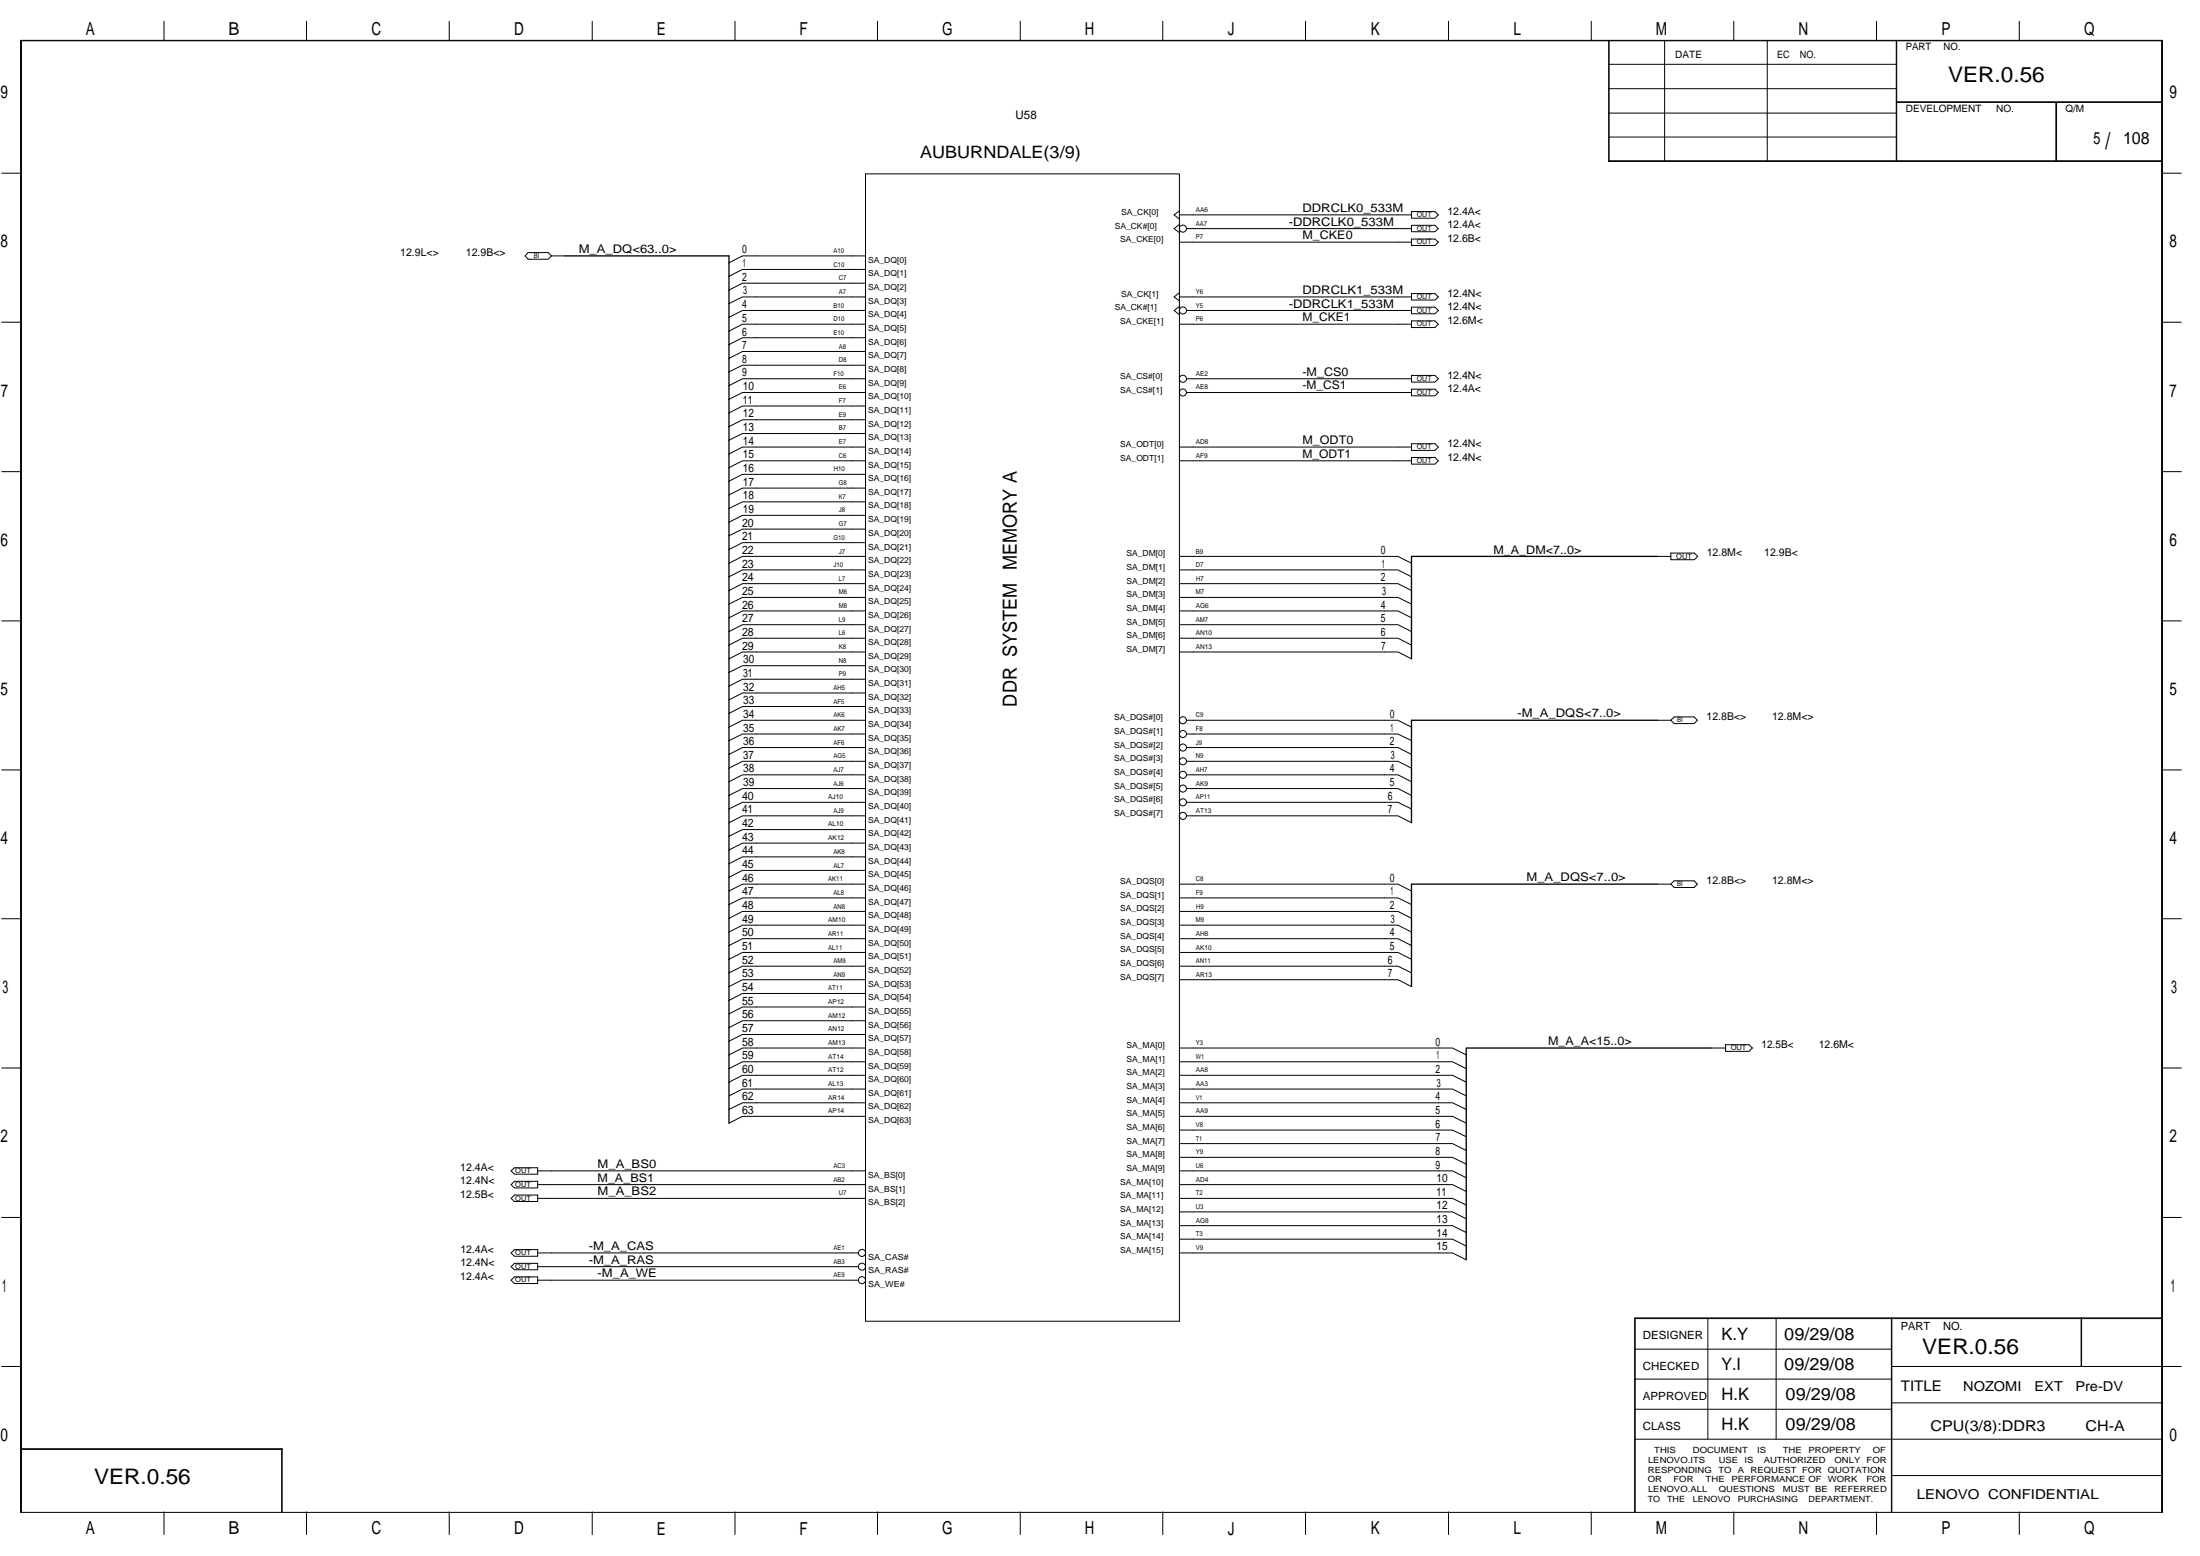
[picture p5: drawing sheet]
<svg xmlns="http://www.w3.org/2000/svg" width="420mm" height="297mm" viewBox="0 0 420 297" stroke-linecap="round" stroke-linejoin="round" font-family="sans-serif">
<path d="M107.9 48.9h31.3v165.5M316.5 106.2h-46.9v19.6M316.5 137.5h-46.9v19.6M316.5 168.8h-46.9v19.5M326.9 200.1h-46.9v40.4" fill="none" stroke="#000" stroke-width=".25"/>
<g fill="none" stroke="#000" stroke-width=".19">
<path d="M3.9 7.7h409.1v281h-409.1zM31.3 4.1v3.6M58.5 4.1v3.6M85.8 4.1v3.6M113.1 4.1v3.6M140.4 4.1v3.6M167.6 4.1v3.6M194.8 4.1v3.6M222.1 4.1v3.6M249.3 4.1v3.6M276.6 4.1v3.6M303.9 4.1v3.6"/>
<path d="M307.2 7.7v23.1h105.8M307.2 12.3h55M307.2 16.9h55M307.3 7.7v23.1M317.9 7.7v23.1M331.1 4.1v3.6M337.5 7.7v23.1M358.4 4.1v3.6M362.2 7.7v23.1M362.2 19.4h50.8M362.2 19.6h50.8M385.6 4.1v3.6"/>
<path d="M392.6 19.6v11.2M392.8 19.6v11.2M.3 33.1h3.6M165.3 33.2h59.9v219h-59.9zM307.2 30.7h105.8M307.2 21.6h55M307.3 26.2h54.9M413 33.1h3.6M100.9 48.2h3.8l.6 .7-.6 .6h-3.8l-.6-.6zM105.3 48.9h2.6M165.3 48.9h-23.5l-2.6 1.3M165.3 51.4h-23.5l-2.6 1.3"/>
<path d="M165.3 54.1h-23.5l-2.6 1.3M165.3 59.3h-23.5l-2.6 1.3M165.3 56.7h-23.5l-2.6 1.3M225.2 58.5l-1 .8 1 .8M225.2 55.9l-1 .8 1 .7M225.2 42.8l-1 .8 1 .8M225.2 40.3l-1 .7 1 .8M269.6 43.6h-43M269.6 46.2h-44.4M269.6 43h4.5l.6 .6-.6 .6h-4.5zM269.6 59.3h-43M269.6 45.6h4.5l.6 .6-.6 .7h-4.5z"/>
<path d="M269.6 58.6h4.5l.6 .7-.6 .6h-4.5zM269.6 56.7h-44.4M269.6 56h4.5l.6 .7-.6 .6h-4.5zM269.6 41h-44.4M269.6 40.4h4.5l.6 .6-.6 .7h-4.5zM.3 61.5h3.6M165.3 67.1h-23.5l-2.6 1.3M165.3 61.9h-23.5l-2.6 1.3M165.3 64.5h-23.5l-2.6 1.3M165.3 69.7h-23.5l-2.6 1.3M165.3 72.3h-23.5l-2.6 1.3M165.3 74.9h-23.5l-2.6 1.3"/>
<path d="M165.3 77.5h-23.5l-2.6 1.3M269.6 74.9h-43M269.6 74.3h4.5l.6 .6-.6 .7h-4.5zM269.6 61.9h-44.4M269.6 72.3h-43M269.6 61.3h4.5l.6 .6-.6 .6h-4.5zM269.6 71.7h4.5l.6 .6-.6 .6h-4.5zM413 61.5h3.6M.3 90h3.6M165.3 80.1h-23.5l-2.6 1.3M165.3 82.8h-23.5l-2.6 1.2M165.3 85.3h-23.5l-2.6 1.4"/>
<path d="M165.3 93.2h-23.5l-2.6 1.3M165.3 88h-23.5l-2.6 1.3M165.3 90.6h-23.5l-2.6 1.3M165.3 95.8h-23.5l-2.6 1.3M165.3 98.4h-23.5l-2.6 1.3M269.6 88h-44.4M269.6 85.3h-44.4M269.6 87.3h4.5l.6 .7-.6 .6h-4.5zM269.6 84.7h4.5l.6 .6-.6 .7h-4.5zM413 90h3.6M.3 118.5h3.6M165.3 106.2h-23.5l-2.6 1.3"/>
<path d="M165.3 101h-23.5l-2.6 1.3M165.3 103.6h-23.5l-2.6 1.3M165.3 108.8h-23.5l-2.6 1.3M165.3 111.4h-23.5l-2.6 1.3M165.3 119.3h-23.5l-2.6 1.3M165.3 114h-23.5l-2.6 1.3M165.3 116.6h-23.5l-2.6 1.3M225.2 108.8h41.8l2.6 1.3M225.2 106.2h41.8l2.6 1.3M225.2 114h41.8l2.6 1.3M225.2 111.4h41.8l2.6 1.3M225.2 119.3h41.8l2.6 1.3"/>
<path d="M225.2 116.6h41.8l2.6 1.3M316.5 106.2h2.6M319.1 105.6h4.5l.6 .6-.6 .6h-4.5zM413 118.5h3.6M165.3 121.8h-23.5l-2.6 1.3M165.3 127.1h-23.5l-2.6 1.3M165.3 124.5h-23.5l-2.6 1.3M165.3 129.7h-23.5l-2.6 1.3M165.3 132.3h-23.5l-2.6 1.3M165.3 134.9h-23.5l-2.6 1.3M165.3 137.5h-23.5l-2.6 1.3M225.2 121.8h41.8l2.6 1.3"/>
<path d="M225.2 124.5h41.8l2.6 1.3M226.6 137.5h40.4l2.6 1.3M316.5 137.5h2.6M319.1 137.5l.6-.6h3.8l.7 .6-.7 .6h-3.8zM.3 147h3.6M165.3 140.1h-23.5l-2.6 1.3M165.3 142.7h-23.5l-2.6 1.3M165.3 145.3h-23.5l-2.6 1.3M165.3 147.9h-23.5l-2.6 1.3M165.3 153.2h-23.5l-2.6 1.2M165.3 150.5h-23.5l-2.6 1.3M165.3 158.4h-23.5l-2.6 1.2"/>
<path d="M165.3 155.7h-23.5l-2.6 1.4M226.6 140.1h40.4l2.6 1.3M226.6 142.7h40.4l2.6 1.3M226.6 147.9h40.4l2.6 1.3M226.6 145.3h40.4l2.6 1.3M226.6 150.5h40.4l2.6 1.3M226.6 153.2h40.4l2.6 1.2M226.6 155.7h40.4l2.6 1.4M413 147h3.6M.3 175.4h3.6M165.3 161h-23.5l-2.6 1.3M165.3 166.2h-23.5l-2.6 1.3"/>
<path d="M165.3 163.6h-23.5l-2.6 1.3M165.3 171.4h-23.5l-2.6 1.3M165.3 168.8h-23.5l-2.6 1.3M165.3 174h-23.5l-2.6 1.3M165.3 179.2h-23.5l-2.6 1.3M165.3 176.6h-23.5l-2.6 1.3M225.2 168.8h41.8l2.6 1.3M225.2 174h41.8l2.6 1.3M225.2 171.4h41.8l2.6 1.3M225.2 176.6h41.8l2.6 1.3M225.2 179.2h41.8l2.6 1.3M316.5 168.8h2.6"/>
<path d="M319.1 168.8l.6-.7h3.8l.7 .7-.7 .6h-3.8zM413 175.4h3.6M165.3 181.8h-23.5l-2.6 1.3M165.3 187h-23.5l-2.6 1.3M165.3 184.4h-23.5l-2.6 1.3M165.3 189.7h-23.5l-2.6 1.3M165.3 192.2h-23.5l-2.6 1.3M165.3 197.5h-23.5l-2.6 1.3M165.3 194.9h-23.5l-2.6 1.3M225.2 181.8h41.8l2.6 1.3M225.2 187h41.8l2.6 1.3M225.2 184.4h41.8l2.6 1.3"/>
<path d="M329.6 199.4h4.4l.7 .7-.7 .6h-4.4zM.3 203.9h3.6M165.3 202.7h-23.5l-2.6 1.3M165.3 205.3h-23.5l-2.6 1.3M165.3 207.9h-23.5l-2.6 1.3M165.3 213.1h-23.5l-2.6 1.3M165.3 210.5h-23.5l-2.6 1.3M165.3 200.1h-23.5l-2.6 1.3M225.2 200.1h52.2l2.6 1.3M225.2 202.7h52.2l2.6 1.3M225.2 207.9h52.2l2.6 1.3M225.2 205.3h52.2l2.6 1.3"/>
<path d="M225.2 213.1h52.2l2.6 1.3M225.2 210.5h52.2l2.6 1.3M225.2 215.7h52.2l2.6 1.3M225.2 218.3h52.2l2.6 1.3M326.9 200.1h2.7M413 203.9h3.6M.3 232.4h3.6M97.6 223.5l.6-.6h4.5v1.3h-4.5zM98.2 238.5h4.5v1.3h-4.5l-.6-.6zM98.2 225.5h4.5v1.3h-4.5l-.6-.7zM98.2 228.1h4.5v1.3h-4.5l-.6-.6zM102.7 239.2h61.2"/>
<path d="M102.7 223.5h62.6M102.7 226.1h62.6M102.7 228.8h62.6M225.2 239.2h52.2l2.6 1.3M225.2 220.9h52.2l2.6 1.3M225.2 226.1h52.2l2.6 1.4M225.2 223.5h52.2l2.6 1.3M225.2 234h52.2l2.6 1.3M225.2 231.4h52.2l2.6 1.3M225.2 228.8h52.2l2.6 1.2M225.2 236.6h52.2l2.6 1.3M413 232.4h3.6"/>
<path d="M98.2 241.2h4.5v1.2h-4.5l-.6-.6zM98.2 243.8h4.5v1.2h-4.5l-.6-.6zM102.7 244.4h61.2M102.7 241.8h61.2M312.2 251.7h100.8M312.2 257.6h49M312.3 251.6v37M326.2 251.6v23.1M339.2 251.6v23.1M361.2 251.6v37M361.3 251.6v37M397.5 251.6v9.3"/>
<path d="M413 251.6h-100.8v37M.3 260.9h3.6M3.9 276.6h50v12M3.9 276.7h50M53.8 276.6v12M312.2 274.7h100.8M312.2 263.3h49M312.2 269h49M361.2 267.8h51.8M361.2 260.9h55.4M4.1 288.6v-280.8h408.7v280.8M31.3 288.6v4.3"/>
<path d="M58.5 288.6v4.3M85.8 288.6v4.3M113.1 288.6v4.3M140.4 288.6v4.3M167.6 288.6v4.3M194.8 288.6v4.3M222.1 288.6v4.3M249.3 288.6v4.3M276.6 288.6v4.3M303.9 288.6v4.3M331.1 288.6v4.3M358.4 288.6v4.3"/>
<path d="M361.2 281.7h51.8M385.6 288.6v4.3"/>
<circle cx="225.9" cy="43.6" r=".68"/>
<circle cx="225.9" cy="59.3" r=".68"/>
<circle cx="225.9" cy="74.9" r=".68"/>
<circle cx="225.9" cy="72.3" r=".68"/>
<circle cx="225.9" cy="137.5" r=".68"/>
<circle cx="225.9" cy="145.3" r=".68"/>
<circle cx="225.9" cy="140.1" r=".68"/>
<circle cx="225.9" cy="142.7" r=".68"/>
<circle cx="225.9" cy="147.9" r=".68"/>
<circle cx="225.9" cy="155.7" r=".68"/>
<circle cx="225.9" cy="150.5" r=".68"/>
<circle cx="225.9" cy="153.2" r=".68"/>
<circle cx="164.6" cy="239.2" r=".68"/>
<circle cx="164.6" cy="241.8" r=".68"/>
<circle cx="164.6" cy="244.4" r=".68"/>
</g>
<text font-size="4.4" x="402.1" y="28.4">/</text>
<g font-size="4.1">
<text x="372.1" y="15.7">VER.0.56</text>
<text x="367.1" y="258.4">VER.0.56</text>
<text x="18" y="283.2">VER.0.56</text>
</g>
<text font-size="3.7" x="194.2" y="134.9" transform="rotate(-90 194.2 134.9)">DDR SYSTEM MEMORY A</text>
<g font-size="3.4">
<text x="16.4" y="6.6">A</text>
<text x="43.6" y="6.6">B</text>
<text x="70.9" y="6.6">C</text>
<text x="98.2" y="6.6">D</text>
<text x="125.4" y="6.6">E</text>
<text x="152.7" y="6.6">F</text>
<text x="179.9" y="6.6">G</text>
<text x="207.2" y="6.6">H</text>
<text x="234.5" y="6.6">J</text>
<text x="261.8" y="6.6">K</text>
<text x="289" y="6.6">L</text>
<text x="316.2" y="6.6">M</text>
<text x="343.5" y="6.6">N</text>
<text x="370.8" y="6.6">P</text>
<text x="398" y="6.6">Q</text>
<text x=".1" y="18.8">9</text>
<text x="414.3" y="18.8">9</text>
<text x=".1" y="47.2">8</text>
<text x="414.3" y="47.2">8</text>
<text x=".2" y="75.7">7</text>
<text x="414.3" y="75.7">7</text>
<text x=".1" y="104.2">6</text>
<text x="414.3" y="104.2">6</text>
<text x=".1" y="132.7">5</text>
<text x="414.3" y="132.7">5</text>
<text x=".1" y="161.1">4</text>
<text x="414.3" y="161.1">4</text>
<text x=".5" y="189.6">3</text>
<text x="414.6" y="189.6">3</text>
<text x=".1" y="218.1">2</text>
<text x="414.3" y="218.1">2</text>
<text x=".4" y="246.6">1</text>
<text x="414.6" y="246.6">1</text>
<text x=".1" y="275.1">0</text>
<text x="414.3" y="275.1">0</text>
<text x="16.4" y="292.9">A</text>
<text x="43.6" y="292.9">B</text>
<text x="70.9" y="292.9">C</text>
<text x="98.2" y="292.9">D</text>
<text x="125.4" y="292.9">E</text>
<text x="152.7" y="292.9">F</text>
<text x="179.9" y="292.9">G</text>
<text x="207.2" y="292.9">H</text>
<text x="234.5" y="292.9">J</text>
<text x="261.8" y="292.9">K</text>
<text x="289" y="292.9">L</text>
<text x="316.2" y="292.9">M</text>
<text x="343.5" y="292.9">N</text>
<text x="370.8" y="292.9">P</text>
<text x="398" y="292.9">Q</text>
</g>
<g font-size="3.3">
<text x="399.8" y="27.4">5</text>
<text x="405.5" y="27.4">108</text>
<text x="175.7" y="30.1">AUBURNDALE(3/9)</text>
<text x="328.8" y="255.8">K.Y</text>
<text x="340.8" y="255.8">09/29/08</text>
<text x="328.7" y="261.6">Y.I</text>
<text x="340.8" y="261.6">09/29/08</text>
<text x="328.8" y="267.3">H.K</text>
<text x="341" y="267.3">09/29/08</text>
<text x="328.8" y="273">H.K</text>
<text x="341" y="273">09/29/08</text>
</g>
<g font-size="2.8">
<text x="363" y="265.6">TITLE</text>
<text x="368.7" y="273.1">CPU(3/8):DDR3</text>
<text x="398.3" y="273.1">CH-A</text>
</g>
<g font-size="2.6">
<text x="374.9" y="265.5">NOZOMI</text>
<text x="388.6" y="265.5">EXT</text>
<text x="396.4" y="265.5">Pre-DV</text>
<text x="366.1" y="286.1">LENOVO CONFIDENTIAL</text>
</g>
<g font-size="2.3">
<text x="194" y="22.7">U58</text>
<text x="248.7" y="40.5">DDRCLK0_533M</text>
<text x="246.1" y="43.1">-DDRCLK0_533M</text>
<text x="248.7" y="45.7">M_CKE0</text>
<text x="110.5" y="48.3">M_A_DQ&lt;63..0&gt;</text>
<text x="246.1" y="58.7">-DDRCLK1_533M</text>
<text x="248.7" y="56.1">DDRCLK1_533M</text>
<text x="248.7" y="61.3">M_CKE1</text>
<text x="248.7" y="71.8">-M_CS0</text>
<text x="248.7" y="74.3">-M_CS1</text>
<text x="248.7" y="84.8">M_ODT0</text>
<text x="248.7" y="87.4">M_ODT1</text>
<text x="285.2" y="105.7">M_A_DM&lt;7..0&gt;</text>
<text x="289.8" y="136.9">-M_A_DQS&lt;7..0&gt;</text>
<text x="291.5" y="168.2">M_A_DQS&lt;7..0&gt;</text>
<text x="295.6" y="199.5">M_A_A&lt;15..0&gt;</text>
<text x="114.1" y="225.6">M_A_BS1</text>
<text x="114.1" y="223">M_A_BS0</text>
<text x="114.1" y="228.2">M_A_BS2</text>
<text x="112.4" y="238.6">-M_A_CAS</text>
<text x="112.4" y="241.2">-M_A_RAS</text>
<text x="114.1" y="243.8">-M_A_WE</text>
</g>
<g font-size="2.2">
<text x="141.7" y="48.4">0</text>
<text x="141.7" y="53.6">2</text>
<text x="141.9" y="51">1</text>
<text x="141.7" y="58.8">4</text>
<text x="141.9" y="56.2">3</text>
<text x="141.7" y="61.4">5</text>
<text x="141.7" y="64.1">6</text>
<text x="141.7" y="69.3">8</text>
<text x="141.7" y="71.8">9</text>
<text x="141.8" y="66.6">7</text>
<text x="141.9" y="74.5">10</text>
<text x="141.9" y="77.1">11</text>
<text x="141.9" y="79.7">12</text>
<text x="141.9" y="82.3">13</text>
<text x="141.9" y="84.9">14</text>
<text x="141.9" y="87.5">15</text>
<text x="141.9" y="92.7">17</text>
<text x="141.9" y="90.1">16</text>
<text x="141.9" y="95.3">18</text>
<text x="141.7" y="100.5">20</text>
<text x="141.9" y="97.9">19</text>
<text x="141.7" y="105.7">22</text>
<text x="141.7" y="103.1">21</text>
<text x="263.7" y="105.7">0</text>
<text x="141.7" y="108.4">23</text>
<text x="141.7" y="111">24</text>
<text x="141.7" y="113.6">25</text>
<text x="263.7" y="111">2</text>
<text x="263.9" y="108.4">1</text>
<text x="263.9" y="113.6">3</text>
<text x="141.7" y="118.8">27</text>
<text x="141.7" y="116.2">26</text>
<text x="263.7" y="118.8">5</text>
<text x="263.7" y="116.2">4</text>
<text x="141.7" y="121.4">28</text>
<text x="141.7" y="124">29</text>
<text x="263.7" y="121.4">6</text>
<text x="263.8" y="124">7</text>
<text x="141.9" y="126.6">30</text>
<text x="141.9" y="129.2">31</text>
<text x="141.9" y="131.8">32</text>
<text x="141.9" y="134.5">33</text>
<text x="141.9" y="137">34</text>
<text x="265.4" y="137">0</text>
<text x="141.9" y="139.7">35</text>
<text x="141.9" y="142.2">36</text>
<text x="265.4" y="142.2">2</text>
<text x="265.6" y="139.7">1</text>
<text x="141.9" y="144.9">37</text>
<text x="141.9" y="147.4">38</text>
<text x="265.4" y="147.4">4</text>
<text x="265.6" y="144.9">3</text>
<text x="141.7" y="152.7">40</text>
<text x="141.7" y="155.3">41</text>
<text x="141.9" y="150.1">39</text>
<text x="265" y="152.7">6</text>
<text x="265.1" y="155.3">7</text>
<text x="265.4" y="150.1">5</text>
<text x="141.7" y="157.9">42</text>
<text x="141.7" y="160.5">43</text>
<text x="141.7" y="165.7">45</text>
<text x="141.7" y="163.1">44</text>
<text x="141.7" y="170.9">47</text>
<text x="141.7" y="168.3">46</text>
<text x="141.7" y="173.5">48</text>
<text x="265.4" y="168.3">0</text>
<text x="265.4" y="173.5">2</text>
<text x="265.6" y="170.9">1</text>
<text x="141.7" y="178.8">50</text>
<text x="141.7" y="176.1">49</text>
<text x="265.4" y="178.8">4</text>
<text x="265.6" y="176.1">3</text>
<text x="141.7" y="181.4">51</text>
<text x="141.7" y="184">52</text>
<text x="265" y="184">6</text>
<text x="265.4" y="181.4">5</text>
<text x="141.7" y="186.6">53</text>
<text x="141.7" y="189.2">54</text>
<text x="141.7" y="191.8">55</text>
<text x="265.1" y="186.6">7</text>
<text x="141.7" y="197">57</text>
<text x="141.7" y="194.4">56</text>
<text x="141.7" y="199.6">58</text>
<text x="141.7" y="202.2">59</text>
<text x="274.2" y="199.6">0</text>
<text x="274.4" y="202.2">1</text>
<text x="141.7" y="204.8">60</text>
<text x="141.7" y="207.4">61</text>
<text x="274.2" y="204.8">2</text>
<text x="274.4" y="207.4">3</text>
<text x="141.7" y="212.6">63</text>
<text x="141.7" y="210.1">62</text>
<text x="274.2" y="212.6">5</text>
<text x="274.2" y="210.1">4</text>
<text x="274.2" y="215.3">6</text>
<text x="274.2" y="220.5">8</text>
<text x="274.2" y="217.8">7</text>
<text x="274.2" y="223.1">9</text>
<text x="274.4" y="225.7">10</text>
<text x="274.4" y="233.5">13</text>
<text x="274.4" y="230.9">12</text>
<text x="274.4" y="228.3">11</text>
<text x="274.4" y="238.7">15</text>
<text x="274.4" y="236.1">14</text>
<text x="313.8" y="255.7">DESIGNER</text>
<text x="363" y="253.8">PART</text>
<text x="371.1" y="253.8">NO.</text>
<text x="313.8" y="261.5">CHECKED</text>
<text x="313.8" y="267.2">APPROVED</text>
<text x="313.8" y="272.9">CLASS</text>
</g>
<g font-size="2">
<text x="276.4" y="41">12.4A&lt;</text>
<text x="276.4" y="46.2">12.6B&lt;</text>
<text x="276.4" y="43.6">12.4A&lt;</text>
<text x="76.4" y="48.8">12.9L&lt;&gt;</text>
<text x="89" y="48.8">12.9B&lt;&gt;</text>
<text x="276.4" y="59.2">12.4N&lt;</text>
<text x="276.4" y="56.6">12.4N&lt;</text>
<text x="276.4" y="61.9">12.6M&lt;</text>
<text x="276.4" y="74.9">12.4A&lt;</text>
<text x="276.4" y="72.3">12.4N&lt;</text>
<text x="276.4" y="87.9">12.4N&lt;</text>
<text x="276.4" y="85.3">12.4N&lt;</text>
<text x="326" y="106.2">12.8M&lt;</text>
<text x="336.9" y="106.2">12.9B&lt;</text>
<text x="325.9" y="137.5">12.8B&lt;&gt;</text>
<text x="338.4" y="137.5">12.8M&lt;&gt;</text>
<text x="325.9" y="168.7">12.8B&lt;&gt;</text>
<text x="338.4" y="168.7">12.8M&lt;&gt;</text>
<text x="336.4" y="200">12.5B&lt;</text>
<text x="347.3" y="200">12.6M&lt;</text>
<text x="87.9" y="226.1">12.4N&lt;</text>
<text x="87.9" y="223.5">12.4A&lt;</text>
<text x="87.9" y="228.7">12.5B&lt;</text>
<text x="87.9" y="239.1">12.4A&lt;</text>
<text x="87.9" y="244.3">12.4A&lt;</text>
<text x="87.9" y="241.8">12.4N&lt;</text>
</g>
<g font-size="1.9">
<text x="319.9" y="11">DATE</text>
<text x="339.4" y="11">EC</text>
<text x="343.7" y="11">NO.</text>
<text x="364" y="9.5">PART</text>
<text x="371.2" y="9.5">NO.</text>
<text x="364" y="21.3">DEVELOPMENT</text>
<text x="381.2" y="21.3">NO.</text>
<text x="394.5" y="21.3">Q/M</text>
</g>
<g font-size="1.6">
<text x="214.1" y="41">SA_CK[0]</text>
<text x="212.9" y="43.6">SA_CK#[0]</text>
<text x="213.9" y="46.2">SA_CKE[0]</text>
<text x="165.8" y="52.7">SA_DQ[1]</text>
<text x="165.8" y="50.2">SA_DQ[0]</text>
<text x="165.8" y="55.4">SA_DQ[2]</text>
<text x="165.8" y="58">SA_DQ[3]</text>
<text x="212.9" y="59.3">SA_CK#[1]</text>
<text x="214.1" y="56.7">SA_CK[1]</text>
<text x="165.8" y="60.6">SA_DQ[4]</text>
<text x="165.8" y="63.2">SA_DQ[5]</text>
<text x="165.8" y="65.8">SA_DQ[6]</text>
<text x="213.9" y="61.9">SA_CKE[1]</text>
<text x="165.8" y="68.4">SA_DQ[7]</text>
<text x="165.8" y="71">SA_DQ[8]</text>
<text x="165.8" y="73.6">SA_DQ[9]</text>
<text x="165.8" y="76.2">SA_DQ[10]</text>
<text x="213.9" y="72.3">SA_CS#[0]</text>
<text x="213.9" y="74.9">SA_CS#[1]</text>
<text x="165.8" y="78.8">SA_DQ[11]</text>
<text x="165.8" y="81.4">SA_DQ[12]</text>
<text x="165.8" y="86.7">SA_DQ[14]</text>
<text x="165.8" y="84">SA_DQ[13]</text>
<text x="165.8" y="89.3">SA_DQ[15]</text>
<text x="213.9" y="85.3">SA_ODT[0]</text>
<text x="213.9" y="88">SA_ODT[1]</text>
<text x="165.8" y="91.9">SA_DQ[16]</text>
<text x="165.8" y="94.5">SA_DQ[17]</text>
<text x="165.8" y="97.1">SA_DQ[18]</text>
<text x="165.8" y="99.7">SA_DQ[19]</text>
<text x="165.8" y="102.3">SA_DQ[20]</text>
<text x="165.8" y="107.5">SA_DQ[22]</text>
<text x="165.8" y="104.9">SA_DQ[21]</text>
<text x="215.1" y="106.2">SA_DM[0]</text>
<text x="165.8" y="110.1">SA_DQ[23]</text>
<text x="165.8" y="112.7">SA_DQ[24]</text>
<text x="215.1" y="108.8">SA_DM[1]</text>
<text x="215.1" y="111.4">SA_DM[2]</text>
<text x="165.8" y="115.3">SA_DQ[25]</text>
<text x="165.8" y="117.9">SA_DQ[26]</text>
<text x="215.1" y="114">SA_DM[3]</text>
<text x="215.1" y="119.3">SA_DM[5]</text>
<text x="215.1" y="116.6">SA_DM[4]</text>
<text x="165.8" y="120.6">SA_DQ[27]</text>
<text x="165.8" y="125.8">SA_DQ[29]</text>
<text x="165.8" y="123.1">SA_DQ[28]</text>
<text x="215.1" y="124.5">SA_DM[7]</text>
<text x="215.1" y="121.8">SA_DM[6]</text>
<text x="165.8" y="128.4">SA_DQ[30]</text>
<text x="165.8" y="131">SA_DQ[31]</text>
<text x="165.8" y="133.6">SA_DQ[32]</text>
<text x="165.8" y="136.2">SA_DQ[33]</text>
<text x="212.8" y="137.5">SA_DQS#[0]</text>
<text x="165.8" y="138.8">SA_DQ[34]</text>
<text x="165.8" y="141.4">SA_DQ[35]</text>
<text x="212.8" y="140.1">SA_DQS#[1]</text>
<text x="212.8" y="142.7">SA_DQS#[2]</text>
<text x="165.8" y="146.6">SA_DQ[37]</text>
<text x="165.8" y="144">SA_DQ[36]</text>
<text x="165.8" y="149.2">SA_DQ[38]</text>
<text x="212.8" y="145.3">SA_DQS#[3]</text>
<text x="212.8" y="147.9">SA_DQS#[4]</text>
<text x="165.8" y="151.9">SA_DQ[39]</text>
<text x="165.8" y="154.4">SA_DQ[40]</text>
<text x="212.8" y="150.5">SA_DQS#[5]</text>
<text x="212.8" y="153.2">SA_DQS#[6]</text>
<text x="212.8" y="155.7">SA_DQS#[7]</text>
<text x="165.8" y="157.1">SA_DQ[41]</text>
<text x="165.8" y="159.6">SA_DQ[42]</text>
<text x="165.8" y="162.3">SA_DQ[43]</text>
<text x="165.8" y="167.5">SA_DQ[45]</text>
<text x="165.8" y="164.9">SA_DQ[44]</text>
<text x="165.8" y="170.1">SA_DQ[46]</text>
<text x="165.8" y="172.7">SA_DQ[47]</text>
<text x="213.9" y="168.8">SA_DQS[0]</text>
<text x="213.9" y="171.4">SA_DQS[1]</text>
<text x="213.9" y="174">SA_DQS[2]</text>
<text x="165.8" y="175.3">SA_DQ[48]</text>
<text x="165.8" y="177.9">SA_DQ[49]</text>
<text x="213.9" y="176.6">SA_DQS[3]</text>
<text x="213.9" y="179.2">SA_DQS[4]</text>
<text x="165.8" y="180.5">SA_DQ[50]</text>
<text x="165.8" y="183.1">SA_DQ[51]</text>
<text x="165.8" y="185.7">SA_DQ[52]</text>
<text x="213.9" y="181.8">SA_DQS[5]</text>
<text x="213.9" y="184.4">SA_DQS[6]</text>
<text x="165.8" y="188.3">SA_DQ[53]</text>
<text x="165.8" y="191">SA_DQ[54]</text>
<text x="213.9" y="187">SA_DQS[7]</text>
<text x="165.8" y="193.5">SA_DQ[55]</text>
<text x="165.8" y="196.2">SA_DQ[56]</text>
<text x="165.8" y="198.8">SA_DQ[57]</text>
<text x="165.8" y="201.4">SA_DQ[58]</text>
<text x="215.1" y="200.1">SA_MA[0]</text>
<text x="215.1" y="202.7">SA_MA[1]</text>
<text x="165.8" y="204">SA_DQ[59]</text>
<text x="165.8" y="206.6">SA_DQ[60]</text>
<text x="165.8" y="209.2">SA_DQ[61]</text>
<text x="215.1" y="205.3">SA_MA[2]</text>
<text x="215.1" y="207.9">SA_MA[3]</text>
<text x="165.8" y="214.4">SA_DQ[63]</text>
<text x="165.8" y="211.8">SA_DQ[62]</text>
<text x="215.1" y="213.1">SA_MA[5]</text>
<text x="215.1" y="210.5">SA_MA[4]</text>
<text x="215.1" y="215.7">SA_MA[6]</text>
<text x="215.1" y="218.3">SA_MA[7]</text>
<text x="215.1" y="220.9">SA_MA[8]</text>
<text x="165.8" y="224.8">SA_BS[0]</text>
<text x="165.8" y="227.5">SA_BS[1]</text>
<text x="213.9" y="226.1">SA_MA[10]</text>
<text x="215.1" y="223.5">SA_MA[9]</text>
<text x="165.8" y="230">SA_BS[2]</text>
<text x="213.9" y="234">SA_MA[13]</text>
<text x="213.9" y="228.8">SA_MA[11]</text>
<text x="213.9" y="231.4">SA_MA[12]</text>
<text x="213.9" y="239.2">SA_MA[15]</text>
<text x="213.9" y="236.6">SA_MA[14]</text>
<text x="165.8" y="240.5">SA_CAS#</text>
<text x="165.8" y="243.1">SA_RAS#</text>
<text x="165.8" y="245.7">SA_WE#</text>
<text x="314.7" y="281.2">RESPONDING</text>
<text x="314.7" y="279.3">LENOVO.ITS</text>
<text x="315.9" y="277.5">THIS</text>
<text x="323.3" y="277.5">DOCUMENT</text>
<text x="328.2" y="281.2">TO</text>
<text x="328.2" y="279.3">USE</text>
<text x="331.9" y="281.2">A</text>
<text x="333.2" y="279.3">IS</text>
<text x="334.3" y="281.2">REQUEST FOR QUOTATION</text>
<text x="335.6" y="277.5">IS</text>
<text x="336.8" y="279.3">AUTHORIZED</text>
<text x="340.5" y="277.5">THE</text>
<text x="345.4" y="277.5">PROPERTY</text>
<text x="350.3" y="279.3">ONLY</text>
<text x="356.5" y="279.3">FOR</text>
<text x="357.7" y="277.5">OF</text>
<text x="314.7" y="286.7">TO</text>
<text x="314.7" y="283">OR</text>
<text x="314.7" y="284.9">LENOVO.ALL</text>
<text x="318.4" y="286.7">THE</text>
<text x="319.6" y="283">FOR</text>
<text x="323.3" y="286.7">LENOVO</text>
<text x="325.7" y="283">THE</text>
<text x="328.2" y="284.9">QUESTIONS</text>
<text x="330.7" y="283">PERFORMANCE OF</text>
<text x="331.9" y="286.7">PURCHASING</text>
<text x="340.5" y="284.9">MUST BE</text>
<text x="345.4" y="286.7">DEPARTMENT.</text>
<text x="349.1" y="283">WORK</text>
<text x="350.3" y="284.9">REFERRED</text>
<text x="356.4" y="283">FOR</text>
</g>
<g font-size="1.4">
<text x="270.6" y="41.4">OUT</text>
<text x="270.6" y="44.1">OUT</text>
<text x="270.6" y="46.7">OUT</text>
<text x="102" y="49.3">BI</text>
<text x="270.6" y="59.7">OUT</text>
<text x="270.6" y="57.1">OUT</text>
<text x="270.6" y="62.3">OUT</text>
<text x="270.6" y="75.4">OUT</text>
<text x="270.6" y="72.7">OUT</text>
<text x="270.6" y="88.4">OUT</text>
<text x="270.6" y="85.8">OUT</text>
<text x="320.1" y="106.6">OUT</text>
<text x="320.3" y="137.9">BI</text>
<text x="320.3" y="169.2">BI</text>
<text x="330.5" y="200.5">OUT</text>
<text x="98.4" y="224">OUT</text>
<text x="98.4" y="226.6">OUT</text>
<text x="98.4" y="229.2">OUT</text>
<text x="98.4" y="239.6">OUT</text>
<text x="98.4" y="244.8">OUT</text>
<text x="98.4" y="242.2">OUT</text>
</g>
<g font-size="1.3">
<text x="228.4" y="40.5">AA6</text>
<text x="228.4" y="45.7">P7</text>
<text x="228.4" y="43.1">AA7</text>
<text x="159.2" y="50.9">C10</text>
<text x="159.2" y="48.3">A10</text>
<text x="160.2" y="53.5">C7</text>
<text x="159.2" y="58.7">B10</text>
<text x="160.2" y="56.1">A7</text>
<text x="228.4" y="58.7">Y5</text>
<text x="228.4" y="56.1">Y6</text>
<text x="159.2" y="63.9">E10</text>
<text x="159.2" y="61.3">D10</text>
<text x="228.4" y="61.3">P6</text>
<text x="159.2" y="71.8">F10</text>
<text x="160.2" y="69.1">D8</text>
<text x="160.2" y="66.5">A8</text>
<text x="228.4" y="71.8">AE2</text>
<text x="160.2" y="77">F7</text>
<text x="160.2" y="74.3">E6</text>
<text x="228.4" y="74.3">AE8</text>
<text x="160.2" y="82.2">B7</text>
<text x="160.2" y="79.6">E9</text>
<text x="160.2" y="87.4">C6</text>
<text x="160.2" y="84.8">E7</text>
<text x="228.4" y="87.4">AF9</text>
<text x="228.4" y="84.8">AD8</text>
<text x="159.2" y="90">H10</text>
<text x="160.2" y="92.6">G8</text>
<text x="160.2" y="95.2">K7</text>
<text x="160.2" y="100.4">G7</text>
<text x="160.2" y="97.8">J8</text>
<text x="159.2" y="103">G10</text>
<text x="160.2" y="105.7">J7</text>
<text x="228.4" y="105.7">B9</text>
<text x="159.2" y="108.2">J10</text>
<text x="160.2" y="113.5">M6</text>
<text x="160.2" y="110.9">L7</text>
<text x="228.4" y="113.5">M7</text>
<text x="228.4" y="108.2">D7</text>
<text x="228.4" y="110.9">H7</text>
<text x="160.2" y="116.1">M8</text>
<text x="160.2" y="118.7">L9</text>
<text x="228.4" y="118.7">AM7</text>
<text x="228.4" y="116.1">AG6</text>
<text x="160.2" y="123.9">K8</text>
<text x="160.2" y="121.3">L6</text>
<text x="228.4" y="123.9">AN13</text>
<text x="228.4" y="121.3">AN10</text>
<text x="159.2" y="131.7">AH5</text>
<text x="160.2" y="129.1">P9</text>
<text x="160.2" y="126.5">N8</text>
<text x="159.2" y="136.9">AK6</text>
<text x="159.2" y="134.3">AF5</text>
<text x="228.4" y="136.9">C9</text>
<text x="159.2" y="142.2">AF6</text>
<text x="159.2" y="139.5">AK7</text>
<text x="228.4" y="142.2">J9</text>
<text x="228.4" y="139.5">F8</text>
<text x="159.2" y="150">AJ6</text>
<text x="159.2" y="147.4">AJ7</text>
<text x="159.2" y="144.7">AG5</text>
<text x="228.4" y="150">AK9</text>
<text x="228.4" y="147.4">AH7</text>
<text x="228.4" y="144.7">N9</text>
<text x="158.2" y="152.6">AJ10</text>
<text x="159.2" y="155.2">AJ9</text>
<text x="228.4" y="155.2">AT13</text>
<text x="228.4" y="152.6">AP11</text>
<text x="158.2" y="160.4">AK12</text>
<text x="158.2" y="157.8">AL10</text>
<text x="159.2" y="165.6">AL7</text>
<text x="159.2" y="163">AK8</text>
<text x="158.2" y="168.2">AK11</text>
<text x="159.2" y="173.4">AN8</text>
<text x="159.2" y="170.8">AL8</text>
<text x="228.4" y="170.8">F9</text>
<text x="228.4" y="168.2">C8</text>
<text x="228.4" y="173.4">H9</text>
<text x="158.2" y="178.6">AR11</text>
<text x="158.2" y="176.1">AM10</text>
<text x="228.4" y="178.6">AH8</text>
<text x="228.4" y="176.1">M9</text>
<text x="158.2" y="181.3">AL11</text>
<text x="159.2" y="183.9">AM9</text>
<text x="228.4" y="183.9">AN11</text>
<text x="228.4" y="181.3">AK10</text>
<text x="158.2" y="191.7">AP12</text>
<text x="158.2" y="189.1">AT11</text>
<text x="159.2" y="186.5">AN9</text>
<text x="228.4" y="186.5">AR13</text>
<text x="158.2" y="196.9">AN12</text>
<text x="158.2" y="194.3">AM12</text>
<text x="158.2" y="202.1">AT14</text>
<text x="158.2" y="199.5">AM13</text>
<text x="228.4" y="202.1">W1</text>
<text x="228.4" y="199.5">Y3</text>
<text x="158.2" y="209.9">AR14</text>
<text x="158.2" y="207.3">AL13</text>
<text x="158.2" y="204.7">AT12</text>
<text x="228.4" y="209.9">V1</text>
<text x="228.4" y="207.3">AA3</text>
<text x="228.4" y="204.7">AA8</text>
<text x="158.2" y="212.6">AP14</text>
<text x="228.4" y="215.1">V8</text>
<text x="228.4" y="212.6">AA9</text>
<text x="228.4" y="220.4">Y9</text>
<text x="228.4" y="217.8">T1</text>
<text x="159.2" y="225.6">AB2</text>
<text x="159.2" y="223">AC3</text>
<text x="228.4" y="225.6">AD4</text>
<text x="228.4" y="223">U6</text>
<text x="160.2" y="228.2">U7</text>
<text x="228.4" y="233.4">AG8</text>
<text x="228.4" y="230.8">U3</text>
<text x="228.4" y="228.2">T2</text>
<text x="159.2" y="238.6">AE1</text>
<text x="228.4" y="238.6">V9</text>
<text x="228.4" y="236">T3</text>
<text x="159.2" y="243.8">AE9</text>
<text x="159.2" y="241.2">AB3</text>
</g>
</svg>
